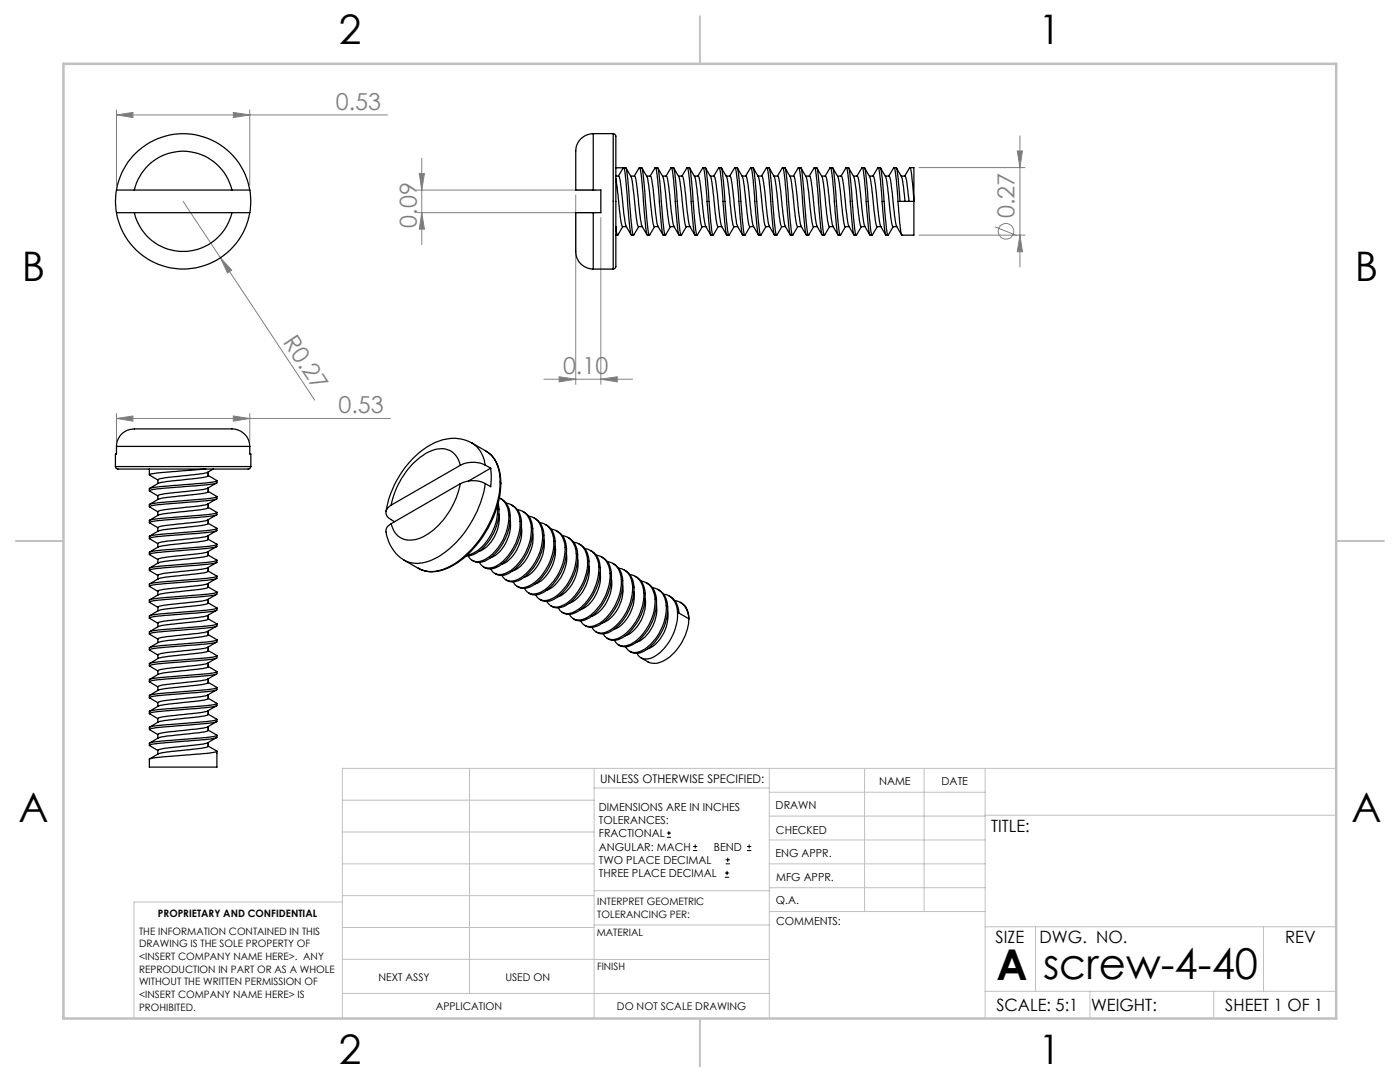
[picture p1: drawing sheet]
<svg xmlns="http://www.w3.org/2000/svg" width="279mm" height="216mm" viewBox="0 0 279 216" stroke-linecap="round" stroke-linejoin="round" font-family="sans-serif">
<g fill="none" stroke="#808080" stroke-width=".2">
<path d="M23.2 22.9l3.3-.5v1.1zM23.2 21.9v15M23.2 22.9h54.1M46.6 22.4l3.2 .5-3.2 .6zM49.8 21.9v15M83.2 37.9h35.7M83.7 34.6h1l-.5 3.3zM84.2 31.6v17.2M114.9 38.9v37.8M183.4 33.4h21.1M203 30.1h1l-.4 3.3zM203.6 27.1v26.2"/>
<path d="M36.5 40.2l7.5 11.2M44 51.4l2.2 2.5-.8 .6zM44 51.4l18.8 28.4M83.2 42.4h35.7M84.2 42.4l.5 3.3h-1zM119.9 43.4v33.3M183.4 46.9h21.1M198.5 45.3l4.5 1.7M203.6 46.9l.4 3.3h-1zM108.5 75.7h17.8M111.6 75.2l3.3 .5-3.3 .5zM119.9 75.7l3.3-.5v1z"/>
<path d="M23.2 83.5l3.3-.5v1zM23.2 82.5v5.6M23.2 83.5h54.7M46.6 83l3.2 .5-3.2 .5zM49.8 82.5v5.6"/>
<circle cx="200.8" cy="46.1" r="1.55"/>
</g>
<g fill="none" stroke="#000" stroke-width=".2">
<path d="M133.1 167.1h.8M133.1 166.2h.8M133.5 165.8v.9M138.3 169.7h.8M138.3 168.9h.8M138.7 168.5v.8M144.7 175h.8M144.7 174.2h.8M144.8 172.4h.9M144.8 171.6h.9M145.1 173.8v.8M145.2 171.1v.9"/>
<path d="M149.1 169.7h.8M149.1 168.9h.8M149.5 168.5v.8"/>
</g>
<g fill="none" stroke="#c0c0c0" stroke-width=".2">
<path d="M68.3 159.7h50.3M93.7 153.3v44.9M118.6 153.3v49.9M118.6 157.2h34.9M153.5 153.3v49.9M153.5 158.1h43.1M172.5 153.3v28.6M184.4 153.3v28.6M196.6 153.3v49.9M266.7 153.3h-198.4v49.9M68.3 178.7h50.3M68.3 172.4h50.3"/>
<path d="M68.3 166h50.3M68.3 180h-41.6v23.2M118.6 177.7h35M153.5 167.6h43.1M153.5 162.8h43.1M153.5 172.4h43.1M153.5 177.1h43.1M196.6 162.7h70.1M68.3 198.2h85.2M68.3 191.4l85.2 .1M68.3 185.1h50.3M118.6 184.6h35"/>
<path d="M153.6 181.9h43M196.6 197.8h70.1M196.6 184.9h70.1M206.7 184.9v12.9M217.5 197.8v5.4M242.2 197.8v5.4M252.2 184.9v12.9"/>
</g>
<path d="M139.7 3.2v9.5M3.1 107.9h9.6M266.7 107.9h9.5M139.7 203.2v9.6" fill="none" stroke="#c0c0c0" stroke-width=".25"/>
<path d="M12.7 12.7h254v190.5h-254z" fill="none" stroke="#c0c0c0" stroke-width=".5"/>
<g fill="#808080">
<path d="M44 51.4l2.2 2.5-.8 .6z"/>
<path d="M46.6 83l3.2 .5-3.2 .5zM23.2 83.5l3.3-.5v1z"/>
<path d="M46.6 22.4l3.2 .5-3.2 .6zM23.2 22.9l3.3-.5v1.1z"/>
<path d="M119.9 75.7l3.3-.5v1zM111.6 75.2l3.3 .5-3.3 .5z"/>
<path d="M84.2 42.4l.5 3.3h-1zM83.7 34.6h1l-.5 3.3zM203.6 46.9l.4 3.3h-1zM203 30.1h1l-.4 3.3z"/>
</g>
<g fill="none" stroke="#000" stroke-width=".25">
<path d="M23.2 37.9a13.5 13.5 0 0 1 13.3-11.2 13.5 13.5 0 0 1 13.3 11.2M23.2 37.9h3.6M23.2 37.9a12.1 12.1 0 0 0 0 4.5M26.8 37.9a10 10 0 0 1 9.7-7.7 10 10 0 0 1 9.8 7.7M26.8 37.9h19.5M46.3 37.9h3.5M49.8 37.9a12.1 12.1 0 0 1 0 4.5M118.4 26.7a3.7 3.7 0 0 0-3.5 4.5v6.7h3.5M118.4 37.9h1.5v4.5h-1.5M118.4 26.7v11.2M118.4 26.7h4M122.4 26.7l.3 .1 .2 .4v26l-.2 .3-.3 .2"/>
<path d="M122.4 26.7v27M122.9 35.1h.6a34.9 34.9 0 0 1 1 7.3l.2 1.3a5.3 5.3 0 0 0 1.3 3.2M122.9 35.6l.5 3.5a22.8 22.8 0 0 0 .8 6.1h.8M122.9 33.5h1.5M124.4 33.5l.2 .2 .2 1.3 .5 6.3a25.6 25.6 0 0 0 .7 5.6h.4M124.4 33.5l-1 1.6M124.5 33.4h.4l.2 1 .8 9 .5 3.5h.1l1-1.7M124.9 33.5l1.2 2.1 .4 3.5a22.8 22.8 0 0 0 .9 6.1h.8M125.9 35.1l.8 .1a46.3 46.3 0 0 1 1 7.6l.3 2.1 1.2 2M127.6 33.5l-1 1.6M127.6 33.5v-.1a49.7 49.7 0 0 1 1 8.7l.5 4.7 .1 .1h.4M127.6 33.4l.5 .1 .2 .9 .7 9 .5 3.5h.1l1-1.7"/>
<path d="M128.1 33.5l1.2 2.1 .3 2.9a36 36 0 0 0 .9 6.7h.1M129 35.1h.8a25.8 25.8 0 0 1 .9 6.1l.5 3.7 1.1 2M129.8 35.1l.9-1.7 .2 .1 .4 2.5 .8 10.1 .2 .8h.5M130.8 33.4l.5 .1 .2 .9 .7 9 .5 3.5h.1l1-1.7M131.3 33.5l1.1 1.9 .4 3.1a35.9 35.9 0 0 0 .9 6.7h.8M132.2 35.1h.8a32.7 32.7 0 0 1 1 7.2l.2 1.4a5.3 5.3 0 0 0 1.3 3.2M132.9 35.1l1-1.7 .2 .1 .3 2.5 .9 10.1 .2 .8h.5M134 33.4l.4 .1 .3 .9 .7 9 .5 3.5h.1l1-1.7M134.4 33.5l1.1 1.9 .5 3a37.1 37.1 0 0 0 .9 6.8h.8M135.4 35.1h.8a31.6 31.6 0 0 1 1 7.1l.1 1.5a5.3 5.3 0 0 0 1.4 3.2M136.1 35.1l1-1.7 .1 .1 .4 2.5 .9 10.1 .2 .8h.4M137.2 33.4l.4 .1 .2 .9 .8 9 .5 3.5h.1l1-1.7"/>
<path d="M137.6 33.5l1.1 1.9 .5 3.5a26.1 26.1 0 0 0 .9 6.3h.8M138.6 35.1h.7a30.5 30.5 0 0 1 1 7.1l.2 1.4a5.2 5.2 0 0 0 1.4 3.3M139.3 35.1l1-1.7 .1 .1 .4 2.5 .8 10.1 .3 .8h.4M140.3 33.4l.5 .1 .2 .9 .7 9 .5 3.5h.1l1-1.7M140.8 33.5l1 1.7 .2 .6 1.2 9.2 .1 .2h.7M141.7 35.1h.8M142.5 35.1l.9-1.7 .2 .1 .4 2.5 .8 10.1 .2 .8h.5M142.5 35.2a22.9 22.9 0 0 1 .9 5.9l.3 2.5a5.4 5.4 0 0 0 1.3 3.3M143.5 33.4l.5 .1 .2 .9 .7 9 .5 3.5h.1l1-1.7M144 33.5l1.1 1.9 .5 3.5a32.9 32.9 0 0 0 .8 6.3h.1M144.9 35.1h.8M145.6 35.1l1-1.7 .2 .1 .3 2.5 .9 10.1 .2 .8h.5"/>
<path d="M145.7 35.2a20.7 20.7 0 0 1 .8 5.9l.4 2.5a5.4 5.4 0 0 0 1.3 3.3M146.7 33.4l.4 .1 .3 .9 .7 9 .5 3.5h.1l1-1.7M147.1 33.5l1.2 2.1 .4 3.2a34.3 34.3 0 0 0 .9 6.4h.8M148.1 35.1h.8M148.8 35.1l1-1.7 .1 .1 .4 2.5 .9 10.1 .2 .8h.4M148.9 35.2l.4 1.6 .7 6.8a5.4 5.4 0 0 0 1.4 3.3M149.9 33.4l.4 .1 .2 .9 .8 9 .5 3.5h.1l1-1.7M150.3 33.5l1.1 2 .5 3.3a34.2 34.2 0 0 0 .9 6.4h.8M151.3 35.1h.7M152 35.1l1-1.7 .1 .1 .4 2.5 .8 10.1 .3 .8h.4M152 35.2a32.5 32.5 0 0 1 1 6.9l.2 1.4a5.5 5.5 0 0 0 1.4 3.4M153 33.4l.5 .1 .2 .9 .7 9 .5 3.5h.1l1-1.7"/>
<path d="M153.5 33.5l1.1 2 .5 3.3a28.2 28.2 0 0 0 .9 6.4M154.4 35.1h.8M155.2 35.1l.9-1.7 .2 .1 .4 2.5 .8 10.1 .2 .8h.5M155.2 35.2a32.5 32.5 0 0 1 1 6.9l.2 1.4a5.5 5.5 0 0 0 1.3 3.4M156.2 33.4l.5 .1 .2 .9 .7 9 .5 3.5h.1l1-1.7M156.7 33.5l1.1 2 .5 3.2a29.2 29.2 0 0 0 .8 6.5h.8M157.6 35.1h.8M158.3 35.1l1-1.7 .2 .1 .3 2.5 .9 10.1 .2 .8h.5M158.4 35.2v-.1a30.4 30.4 0 0 1 .9 6.9l.3 1.5a5.5 5.5 0 0 0 1.3 3.4M159.4 33.4l.4 .1 .3 .9 .7 9 .5 3.5h.1l1-1.7M159.8 33.5l1.2 2 .4 3.2a26.5 26.5 0 0 0 .9 6.5h.8M160.8 35.1h.8"/>
<path d="M161.5 35.1l1-1.7 .1 .1 .4 2.5 .9 10.1 .2 .8h.4M161.6 35.2v-.1a29.3 29.3 0 0 1 .9 6.9l.2 1.5a6.2 6.2 0 0 0 1.4 3.4M162.6 33.4l.4 .1 .2 .9 .8 9 .5 3.5h.1l1-1.7M163 33.5l1.1 2 .5 3.2a28.4 28.4 0 0 0 .9 6.5M164 35.1h.7M164.7 35.1l1-1.7 .1 .1 .4 2.5 .8 10.1 .3 .8h.4M164.7 35.2v-.1a27.1 27.1 0 0 1 1 6.3l.2 2.1a5.5 5.5 0 0 0 1.4 3.4M165.7 33.4l.5 .1 .2 .9 .7 9 .5 3.5h.1l1-1.7M166.2 33.5a8.7 8.7 0 0 1 1.5 5.2 33.9 33.9 0 0 0 1 6.5h.7M167.1 35.1h.8a41.6 41.6 0 0 1 1 7.4l.2 .9a5.5 5.5 0 0 0 1.3 3.5M167.9 35.1l.9-1.7 .2 .1 .4 2.5 .8 10.1 .2 .8h.5M168.9 33.4l.5 .1 .2 .9 .7 9 .5 3.5h.1l1-1.7"/>
<path d="M169.4 33.5l1 1.8 .5 3.3a35.2 35.2 0 0 0 .9 6.6h.8M170.3 35.1h.8a41.3 41.3 0 0 1 1.1 7.8l.1 .9a5.2 5.2 0 0 0 1.3 3.1M171 35.1l1-1.7 .2 .1 .3 2.5 .9 10.1 .2 .8h.5M172.1 33.4l.4 .1 .2 .6 .7 8.2a14.8 14.8 0 0 0 .7 4.6l1-1.7M172.5 33.5l1.1 1.8 .5 3.3a36.6 36.6 0 0 0 .9 6.6h.8M173.5 35.1h.8a23.6 23.6 0 0 1 .9 6.2l.3 2.5a5.1 5.1 0 0 0 1.3 3.1M174.2 35.1l1-1.7 .1 .1 .4 2.5 .9 10.1 .2 .8h.4M175.3 33.4h.3a36.6 36.6 0 0 1 .9 7.9l.4 4.1 .3 1.5 1.1-1.7M175.7 33.5l1.1 1.8 .5 3.8a22 22 0 0 0 .9 6.1h.8M176.7 35.1h.7a40 40 0 0 1 1.1 7.8l.1 .9a5.1 5.1 0 0 0 1.4 3.1M177.4 35.1l1-1.7 .1 .1 .4 2.5 .6 8.2a6 6 0 0 0 .5 2.7h2.4v-6.7M178.4 33.4l.5 .1 .1 .4 .6 6.3h2.8"/>
<path d="M178.9 33.5l1.2 2.2 .5 4.5M179.8 35.1h.8l.2 .4 .6 4.7M180.6 35.1l.9-1.6h.2l.3 1.5 .4 5.2M181.6 33.4h.8v6.8M23.2 42.4a13.5 13.5 0 0 0 13.3 11.3 13.5 13.5 0 0 0 13.3-11.3M23.2 42.4h3.6M26.8 42.4a10 10 0 0 0 9.7 7.8 10 10 0 0 0 9.8-7.8M26.8 42.4h19.5M46.3 42.4h3.5M118.4 42.4h-3.5v2.8a30 30 0 0 0 .2 6.3 3.6 3.6 0 0 0 3.3 2.2M118.4 42.4v11.3M118.4 53.7h4"/>
<path d="M122.9 45.2l.3 1.7 1.1-1.7M122.9 46.9h.4M130.6 45.2h.7M146.5 45.2h.7M156 45.2h.7M165.5 45.2h.8M23 93.1l.2 .4 .3 .1h21.8a16.2 16.2 0 0 0 4.6-.1l.2-.4M23 93.1h27.1M23.2 89.1v1.5h-.2v2.5M23.2 89.1h26.6M23.2 89.1a3.7 3.7 0 0 1 4.4-3.5h17.2a6.1 6.1 0 0 1 3.7 .8 3.3 3.3 0 0 1 1.3 2.7M29.8 93.6v1.2"/>
<path d="M31.5 98.9v.8M41.1 93.6l-8.3 .7a5.3 5.3 0 0 0-3 .5l1.7 1M41.4 94.3l-.9 .2-2.3 .3a37.6 37.6 0 0 0-6.7 .9v.8M41.4 97.4l-1.7 .4-6.7 .7-1.5 .4M41.6 94.2v.7a10 10 0 0 1-3.9 .7l-4.7 .5a5.5 5.5 0 0 0-3.2 1.4M41.6 98.1a9.4 9.4 0 0 1-3.9 .7l-4.7 .5a5.5 5.5 0 0 0-3.2 1.3M41.6 98.1l1.7 1M41.6 94.9l1.7 1M41.6 97.4v.7M42.6 93.6l-1.2 .7M43.1 99.6l-1.7 1M43.1 96.4l-1.7 1"/>
<path d="M43.2 95.9h.1M43.3 99.1v.5l-.8 .2-10.7 .9-2 .4 1.7 1M43.3 95.9v.5l-.8 .2-10.7 .9-2 .4 1.7 1.1M43.3 99.1l-.5 .2-1.7 .3-10.5 .8-.8 .2v.5M43.3 95.9a18.1 18.1 0 0 1-5.3 .7l-2.2 .2a25.4 25.4 0 0 0-6 .7v.4M49.8 89.1v1.5h.3v2.5M91.9 96.5a15.4 15.4 0 0 1-8 10.9 4 4 0 0 1-5.3-1.5l-.5-1.4M91.9 92.9a3.9 3.9 0 0 0-5.9-2.9 15.2 15.2 0 0 0-7.9 10.8M91.9 96.5l-13.8 8M91.9 92.9l-13.8 7.9M94.2 88.4a8 8 0 0 0-8.3 .4 19.2 19.2 0 0 0-8.9 13.3M94.2 88.4a5.8 5.8 0 0 1 2.6 4.4"/>
<path d="M94.2 88.4l2.8 1.6a6.5 6.5 0 0 1 2.8 6.2 20.9 20.9 0 0 1-10.1 16.9 6.4 6.4 0 0 1-6.2 .3M96.8 96.5a5.6 5.6 0 0 0-4.9 0M96.8 92.8a5.5 5.5 0 0 0-4.9 .1M96.8 96.5a21.1 21.1 0 0 1-10 14.9 6.3 6.3 0 0 1-6.1 .4M96.8 92.8l1.1 .6M97.1 90.1a7 7 0 0 1 2.8 6.7 20.9 20.9 0 0 1-9.7 16.2 6.9 6.9 0 0 1-6.7 .4M97.9 93.4l.1 1.3-.1 2.4-1.1-.6M97.9 93.4l-4.4 2.6M99.7 99.3l.2 .2a4.1 4.1 0 0 1 1.6 4.3 9.8 9.8 0 0 1-5.3 8.1 2.35 2.35 0 0 1-1.8 0l-.5-.3-.4-.7M99.9 99.5a3.9 3.9 0 0 1 1.9 4.1 10.1 10.1 0 0 1-5.3 8.4l-1.3 .2-1-.4M31.5 108.4v.8M41.4 119.7l-1.1 .2-2.4 .3a30.3 30.3 0 0 0-6.4 .9v.8"/>
<path d="M41.4 116.5l-1.1 .3-2.4 .2a29.2 29.2 0 0 0-6.4 .9v.8M41.4 113.3l-1.2 .3-2.3 .2a25.6 25.6 0 0 0-6.4 1v.7M41.4 110.1l-1.2 .3-8.1 1-.6 .2v.8M41.4 103.8l-1.7 .3-7.4 .9-.8 .2v.8M41.4 100.6l-1.7 .4-7.7 .8-.5 .2v.8M41.4 107l-3.6 .5a25.3 25.3 0 0 0-6.3 .9M41.6 100.5v.8a9.4 9.4 0 0 1-3.9 .7l-5.9 .7-2 1.1M41.6 103.7v.8a36.3 36.3 0 0 1-7.2 1l-2.6 .4-2 1.1M41.6 107.6v.1a46.8 46.8 0 0 1-8.1 1.1l-1.7 .2-2 1.2M41.6 110.1v.7a40.7 40.7 0 0 1-7.6 1.1l-.9 .1a5.7 5.7 0 0 0-3.3 1.3M41.6 113.2v.8a43.9 43.9 0 0 1-8 1.1h-.5a5.7 5.7 0 0 0-3.3 1.4M41.6 116.4v.8a34.9 34.9 0 0 1-7.1 1l-2.6 .4-2.1 1.1"/>
<path d="M41.6 119.6v.8a38.2 38.2 0 0 1-7.5 1l-.9 .1a5.8 5.8 0 0 0-3.4 1.4M41.6 117.1l1.7 1M41.6 113.9l1.7 1.1M41.6 110.8l1.7 1M41.6 107.6l1.7 1M41.6 104.4l1.7 1M41.6 101.2l1.7 1.1M41.6 106.9v.7M43.1 118.7l-1.7 1M43.1 115.5l-1.7 1M43.1 112.3l-1.7 1M43.1 109.1l-1.7 1"/>
<path d="M43.1 106l-1.7 1M43.1 102.8l-1.7 1M43.3 118.1v.5l-.8 .2-10.7 .9-2 .4 1.7 1.1M43.3 115v.4l-.8 .2-10.7 1-2 .3 1.7 1.1M43.3 111.8v.5l-.8 .2-10.7 .9-2 .4 1.7 1M43.3 108.6v.5l-.8 .2-10.7 .9-2 .4 1.7 1.1M43.3 105.4v.5l-.8 .2-10.7 .9-2 .4 1.7 1.1M43.3 102.3v.4l-.8 .2-10.7 1-2 .3 1.7 1.1M43.3 118.1l-.5 .3-1.7 .2-10.5 .9-.8 .2v.5M43.3 115l-.5 .2-1.7 .2-10.5 .9-.8 .2v.5M43.3 111.8l-.5 .2-1.7 .3-10.5 .8-.8 .2v.5M43.3 108.6l-.5 .2-1.7 .3-10.5 .9-.8 .2v.4"/>
<path d="M43.3 105.4l-.5 .3-1.7 .2-10.5 .9-.8 .2v.5M43.3 102.3l-.5 .2-1.7 .2-10.5 .9-.8 .2v.5M78.1 104.5a1.78 1.78 0 0 0-.9 2.4 7.9 7.9 0 0 0 3.5 4.9M78.1 100.8a1.54 1.54 0 0 0-1.1 1.4 1.54 1.54 0 0 0 1 1.5l.7 .4M80.7 111.8l2.8 1.6M83.5 113.4h.1M99.3 101a10.3 10.3 0 0 1-4.8 9.3l-1.3 .4M99.4 100.5a9.9 9.9 0 0 1-5 10.2l-1.3 .2M99.6 102.6a7.2 7.2 0 0 1-4 7.4M101 100.4a2.87 2.87 0 0 1 2.3 1.7 8.2 8.2 0 0 1-.6 6.8 9.1 9.1 0 0 1-4.2 4.3l-1 .1-.8-.1-.7-.6-.3-.4M101.8 103.9a7.6 7.6 0 0 1-3.6 7.3l-.4 .1M102.1 100.8a3.9 3.9 0 0 1 2 4.1 10.1 10.1 0 0 1-5.2 8.4l-1.4 .2-1-.4"/>
<path d="M103.3 101.7a2.87 2.87 0 0 1 2.3 1.7 8.5 8.5 0 0 1-.7 6.8 8.8 8.8 0 0 1-4.2 4.3 1.96 1.96 0 0 1-1.8 0l-.5-.3-.5-.7M104.1 105.1a7.4 7.4 0 0 1-4 7.5M104.4 102.1a3.9 3.9 0 0 1 1.9 4.1 10.2 10.2 0 0 1-5.3 8.5l-1.1 .1-1.2-.4M105.5 103a2.94 2.94 0 0 1 2.3 1.6 8.9 8.9 0 0 1-.9 7.5 8.2 8.2 0 0 1-4.5 3.8l-1.2-.1-.6-.3-.4-.7M106.3 106.4a7.4 7.4 0 0 1-3.9 7.5h-.1M106.6 103.4a3.9 3.9 0 0 1 2 4.1 10.3 10.3 0 0 1-5.2 8.4l-1.4 .2-1-.4M107.7 104.3a2.71 2.71 0 0 1 2.3 1.6 8.3 8.3 0 0 1-.6 6.9 8.3 8.3 0 0 1-4.8 4.4h-.8l-.6-.2-.8-.9M108.5 107.7a7.5 7.5 0 0 1-3.8 7.5h-.1M108.8 104.7a3.8 3.8 0 0 1 2 4.1 10.4 10.4 0 0 1-5 8.3l-1.6 .3-1-.4M110 105.6a2.87 2.87 0 0 1 2.3 1.6 8.5 8.5 0 0 1-.6 6.9 9.2 9.2 0 0 1-3.7 4 2.27 2.27 0 0 1-2.4 .2l-.5-.3-.4-.6M110.8 109a7.7 7.7 0 0 1-3.5 7.3l-.5 .2M111.1 105.9a4 4 0 0 1 2 4.2 10.3 10.3 0 0 1-5.2 8.4l-1.4 .2-1-.4"/>
<path d="M112.3 106.9a2.89 2.89 0 0 1 2.2 1.6 8.2 8.2 0 0 1-.6 6.9 8.9 8.9 0 0 1-4.2 4.3l-1 .1-.7-.1-.5-.2-.6-.8M113 110.3a7.4 7.4 0 0 1-3.8 7.5h-.2M113.3 107.2a3.9 3.9 0 0 1 2 4.2 10.2 10.2 0 0 1-5.3 8.4l-1.2 .2-1.1-.4M114.5 108.2a2.92 2.92 0 0 1 2.3 1.6 8.7 8.7 0 0 1-1 7.5 7.9 7.9 0 0 1-4.4 3.8h-.9l-.5-.2-.9-.9M115.3 111.6a7.5 7.5 0 0 1-3.9 7.5h-.1M115.6 108.5a3.9 3.9 0 0 1 1.9 4.1 10.3 10.3 0 0 1-5.1 8.5l-1.4 .2-1-.4M116.7 109.5a2.82 2.82 0 0 1 2.3 1.6 8.4 8.4 0 0 1-.4 6.5 8.9 8.9 0 0 1-4.4 4.7 2.52 2.52 0 0 1-1.8 0l-.7-.6-.3-.4M117.5 112.9a7.5 7.5 0 0 1-3.8 7.4l-.1 .1M117.8 109.9a3.9 3.9 0 0 1 2 4 10.1 10.1 0 0 1-5.3 8.5l-1.3 .2-1-.4M119 110.8a2.89 2.89 0 0 1 2.2 1.6 8.2 8.2 0 0 1-.6 6.9 8.9 8.9 0 0 1-4.2 4.2l-1.5 .2-.6-.3-.6-.8M119.8 114.2a7.6 7.6 0 0 1-3.8 7.4l-.2 .1M120.1 111.1a4 4 0 0 1 1.9 4.2 10.1 10.1 0 0 1-5.1 8.3l-1.3 .3-1.2-.4"/>
<path d="M121.2 112.1a2.87 2.87 0 0 1 2.3 1.6 8.5 8.5 0 0 1-.6 6.9 8.8 8.8 0 0 1-4.3 4.2 2.52 2.52 0 0 1-1.8 0l-.5-.3-.4-.6M122 115.5a7.5 7.5 0 0 1-3.7 7.4l-.3 .1M122.3 112.4a3.9 3.9 0 0 1 2 4.2 10.3 10.3 0 0 1-5.2 8.4l-1.2 .2-.6-.1-.6-.3M123.5 113.4a2.82 2.82 0 0 1 2.3 1.6 8.6 8.6 0 0 1-.7 6.9 9.2 9.2 0 0 1-4.2 4.3 2.35 2.35 0 0 1-1.8 0l-.5-.4-.5-.6M124.2 116.8a7.3 7.3 0 0 1-3.9 7.5M124.6 113.7a3.9 3.9 0 0 1 1.9 4.1 10.1 10.1 0 0 1-5.3 8.5l-1.3 .2-1-.4M125.7 114.7a2.89 2.89 0 0 1 2.3 1.6 8.3 8.3 0 0 1-.6 6.9 8.9 8.9 0 0 1-4.2 4.3l-1 .1-.8-.1-.8-.6-.2-.4M126.5 118.1a7.4 7.4 0 0 1-3.7 7.4l-.3 .1M126.8 115a3.9 3.9 0 0 1 2 4.1 10 10 0 0 1-5.2 8.4l-1.4 .3-1-.4M128 116a2.87 2.87 0 0 1 2.2 1.6 8.5 8.5 0 0 1-.6 6.9 8.8 8.8 0 0 1-4.2 4.2 1.96 1.96 0 0 1-1.8 0l-.5-.3-.5-.6M128.8 119.4a7.5 7.5 0 0 1-3.7 7.4l-.3 .1M129 116.3a4.1 4.1 0 0 1 2 4.4 10.2 10.2 0 0 1-4.8 8 2.48 2.48 0 0 1-2.8 0"/>
<path d="M130.2 117.3a2.94 2.94 0 0 1 2.3 1.6 8.7 8.7 0 0 1-.8 7.1 8.2 8.2 0 0 1-4.6 4.2l-1.2-.1-.6-.4-.4-.6M131.3 117.6a4.6 4.6 0 0 1 1.9 5.1 10 10 0 0 1-5.3 7.5l-1.3 .2-.9-.4M132.4 118.6a2.71 2.71 0 0 1 2.3 1.6 8.4 8.4 0 0 1-.8 7.2 8 8 0 0 1-4.6 4.1h-.6a1.76 1.76 0 0 1-1.6-1.1M133.5 118.9l.4 .3a3.5 3.5 0 0 1 1.6 3.1l2 1.2M134.7 119.9a2.71 2.71 0 0 1 2.3 1.6l.5 2M31.5 133.8v.8M31.5 124.3v.8M41.4 138.7l-3.3 .5a33.8 33.8 0 0 0-6.6 1v.7M41.4 135.5l-3.3 .6a33.9 33.9 0 0 0-6.6 .9v.8M41.4 126l-.7 .2-2.7 .3a32.7 32.7 0 0 0-6.5 1v.7M41.4 132.4l-3.3 .5a32.6 32.6 0 0 0-6.6 .9M41.4 122.8l-3.4 .6a31.5 31.5 0 0 0-6.5 .9"/>
<path d="M41.6 123.5a9.9 9.9 0 0 1-4.2 .7l-4.2 .5a5.8 5.8 0 0 0-3.4 1.3M41.6 125.9v.8a6.3 6.3 0 0 1-3.1 .6l-5.3 .5a5.8 5.8 0 0 0-3.4 1.4M41.6 129.1v.8a8 8 0 0 1-3.6 .6l-4.7 .5a6 6 0 0 0-3.5 1.4M41.6 133a7.5 7.5 0 0 1-3.5 .7l-6.4 .8-1.9 1.1M41.6 135.5v.7a42.9 42.9 0 0 1-7.8 1.1l-1.9 .3-2.1 1.1M41.6 138.6v.8l-.2 .1-1.8 .4-7.6 .9-2.2 1.1M41.6 139.3l1.7 1.1M41.6 136.2l1.7 1M41.6 133l1.7 1M41.6 129.8l1.7 1M41.6 126.6l1.7 1.1M41.6 123.5l1.7 1"/>
<path d="M41.6 120.3l1.7 1M41.6 132.3v.7M41.6 122.8v.7M43.1 137.7l-1.7 1M43.1 134.5l-1.7 1M43.1 131.4l-1.7 1M43.1 128.2l-.9 .5a6.2 6.2 0 0 1-3.6 .9l-.6 .1a31.4 31.4 0 0 0-6.5 .9v.8M43.1 125l-1.7 1M43.1 121.8l-1.7 1M43.3 137.2v.5l-.8 .2-10.7 .9-2 .4 1.7 1M43.3 134v.5l-.8 .2-10.7 .9-2 .4 1.7 1.1M43.3 130.8v.5l-.8 .2-10.7 .9-2 .4 1.7 1.1"/>
<path d="M43.3 127.7v.4l-.8 .2-10.7 1-2 .3 1.7 1.1M43.3 124.5v.5l-.8 .2-10.7 .9-2 .4 1.7 1M43.3 121.3v.5l-.8 .2-10.7 .9-2 .4 1.7 1.1M43.3 137.2l-.5 .2-1.7 .3-10.5 .8-.8 .2v.5M43.3 134l-.5 .2-1.7 .3-10.5 .9-.8 .2v.4M43.3 130.8l-.5 .3-1.7 .2-10.5 .9-.8 .2v.5M43.3 127.7l-.5 .2-1.7 .2-10.5 .9-.8 .2v.5M43.3 124.5l-.5 .2-1.7 .3-10.5 .8-.8 .2v.5M43.3 121.3l-.5 .2-1.7 .3-10.5 .9-.8 .2v.4M131 120.7a7.4 7.4 0 0 1-3.7 7.4l-.3 .1M133.2 122a7.3 7.3 0 0 1-3.9 7.5M135.8 120.2a3.4 3.4 0 0 1 1.7 3.3"/>
<path d="M137.5 123.5a10.3 10.3 0 0 1-5.5 8.5 3.2 3.2 0 0 1-2.7 .1l-1.4-.9M29.8 151.4l1.9-.3 7.5-.6a13.9 13.9 0 0 0 4.1-.6v3.2h-13.5zM31.5 143.4v.7M41.4 145.1l-2.2 .4-7 .8-.7 .2v.8M41.4 148.2l-.9 .3-2.3 .2a29.5 29.5 0 0 0-6.7 1v.8M41.4 141.9l-3.3 .5a35.1 35.1 0 0 0-6.6 .9v.1M41.6 142.6a41.5 41.5 0 0 1-7.8 1.1l-2 .3-2 1.1M41.6 145l-.1 .8-.7 .2-7.9 .9a5.6 5.6 0 0 0-3.1 1.4M41.6 148.2v.7a10.7 10.7 0 0 1-4 .7l-4.6 .5a5.6 5.6 0 0 0-3.2 1.3M41.6 148.9l1.7 1M41.6 145.7l1.7 1M41.6 142.5l1.7 1"/>
<path d="M41.6 141.8v.8M43.1 144.1l-1.7 1M43.1 140.9l-1.7 1M43.1 147.2l-1.7 1M43.3 143.5v.5a32.4 32.4 0 0 1-6.7 .7l-2.1 .2a16 16 0 0 0-4.7 .6l1.7 1.1M43.3 140.4v.4l-.8 .2-10.7 1-2 .3 1.7 1.1M43.3 146.7v.5l-1 .2-10.2 .9-2.3 .4 1.7 1.1M43.3 146.7l-.5 .2-1.7 .3-10.5 .9-.8 .2v.4M43.3 143.5l-.5 .3-1.7 .2-10.5 .9-.8 .2v.5M43.3 140.4l-.5 .2-1.7 .2-10.5 .9-.8 .2v.5"/>
</g>
<g font-size="8.5">
<text x="198.9" y="195.5">A</text>
<text x="208.2" y="195.4">screw-4-40</text>
</g>
<g font-size="8.1">
<text x="67.6" y="8.9">2</text>
<text x="207.3" y="8.9">1</text>
<text x="4.4" y="56.1">B</text>
<text x="270.4" y="56.1">B</text>
<text x="3.7" y="164.1">A</text>
<text x="269.7" y="164.1">A</text>
<text x="67.6" y="212.4">2</text>
<text x="207.3" y="212.4">1</text>
</g>
<g font-size="4.7" fill="#808080">
<text x="67" y="21.9">0.53</text>
<text x="83.2" y="45.4" transform="rotate(-90 83.2 45.4)">0.09</text>
<text x="202.5" y="43.6" transform="rotate(-90 202.5 43.6)">0.27</text>
<text x="56.4" y="68.3" transform="rotate(57 56.4 68.3)">R0.27</text>
<text x="112.4" y="74.6">0.10</text>
<text x="67.6" y="82.5">0.53</text>
</g>
<g font-size="3.4">
<text x="197.8" y="166">TITLE:</text>
<text x="198.7" y="188.1">SIZE</text>
<text x="207.5" y="188.1">DWG. NO.</text>
<text x="256.5" y="188.2">REV</text>
<text x="198.8" y="201.7">SCALE: 5:1</text>
<text x="217.7" y="201.8">WEIGHT:</text>
<text x="244.5" y="201.7">SHEET 1 OF 1</text>
</g>
<text font-size="2.4" x="119.8" y="156.2">UNLESS OTHERWISE SPECIFIED:</text>
<g font-size="2.2">
<text x="119.5" y="161.8">DIMENSIONS ARE IN INCHES</text>
<text x="154.8" y="161.4">DRAWN</text>
<text x="175.4" y="156.6">NAME</text>
<text x="187.9" y="156.7">DATE</text>
<text x="119.5" y="164.4">TOLERANCES:</text>
<text x="119.5" y="167.1">FRACTIONAL</text>
<text x="154.9" y="166.3">CHECKED</text>
<text x="119.5" y="169.7">ANGULAR: MACH</text>
<text x="119.5" y="172.4">TWO PLACE DECIMAL</text>
<text x="142.5" y="169.7">BEND</text>
<text x="154.8" y="171">ENG APPR.</text>
<text x="119.5" y="175">THREE PLACE DECIMAL</text>
<text x="154.9" y="175.7">MFG APPR.</text>
<text x="154.9" y="180.4">Q.A.</text>
<text x="154.9" y="184.6">COMMENTS:</text>
</g>
<g font-size="2.1">
<text x="75.5" y="195.7">NEXT ASSY</text>
<text x="100.9" y="195.7">USED ON</text>
<text x="86.9" y="201.5">APPLICATION</text>
<text x="123.1" y="201.6">DO NOT SCALE DRAWING</text>
</g>
<g font-size="2">
<text x="31.5" y="182.9">PROPRIETARY AND CONFIDENTIAL</text>
<text x="119.2" y="180.6">INTERPRET GEOMETRIC</text>
<text x="119.2" y="183.1">TOLERANCING PER:</text>
<text x="27.8" y="186.5">THE INFORMATION CONTAINED IN THIS</text>
<text x="27.8" y="189">DRAWING IS THE SOLE PROPERTY OF</text>
<text x="27.8" y="191.6">&lt;INSERT COMPANY NAME HERE&gt;. ANY</text>
<text x="119.1" y="186.7">MATERIAL</text>
<text x="27.8" y="194.1">REPRODUCTION IN PART OR AS A WHOLE</text>
<text x="27.8" y="196.6">WITHOUT THE WRITTEN PERMISSION OF</text>
<text x="119.1" y="193.5">FINISH</text>
<text x="27.8" y="199.1">&lt;INSERT COMPANY NAME HERE&gt; IS</text>
<text x="27.8" y="201.7">PROHIBITED.</text>
</g>
</svg>
